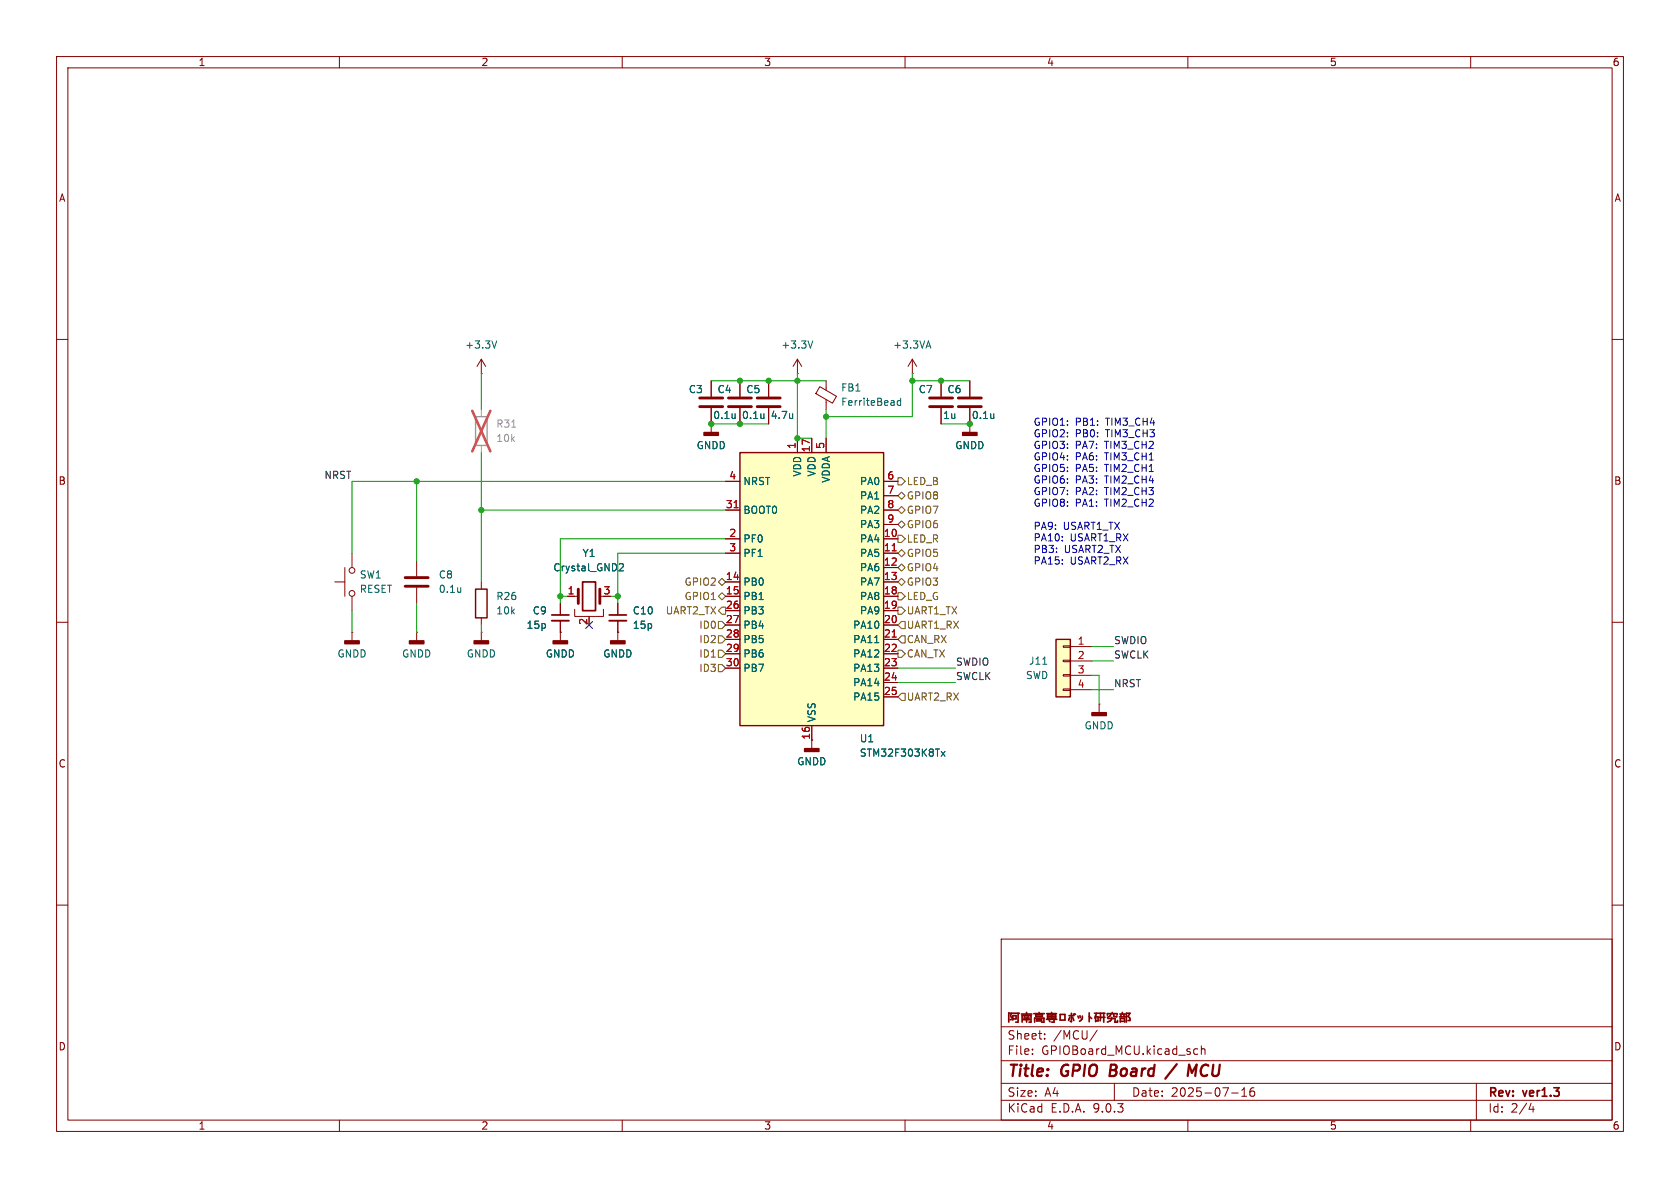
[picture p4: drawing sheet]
<svg xmlns="http://www.w3.org/2000/svg" width="297mm" height="210mm" viewBox="0 0 297 210" stroke-linecap="round" stroke-linejoin="round" font-family="sans-serif">
<g fill="none" stroke="#840000" stroke-width=".18">
<path d="M10 10h277v190h-277zM12 12h273v186h-273zM60 10v2M110 10v2M160 10v2M210 10v2M260 10v2M10 60h2M125.7 67.3v2.8M125.7 72.1v2.8M130.8 67.3v2.8M130.8 72.1v2.8"/>
<path d="M141 66h.1M141 63.5l-.8 1.3M141 63.5l.7 1.3M141 63.5v2.5M144.9 68.4l3 1.7-.7 1.2-3-1.7zM146 67.3v1.7M146 70.6v1.8M161.3 66h.1M161.3 63.5l-.8 1.3M161.3 63.5l.8 1.3M161.3 63.5v2.5M166.4 67.3v2.8"/>
<path d="M166.4 72.1v2.8M171.4 74.9h.1M171.4 67.3v2.8M171.4 72.1v4.4M285 60h2M62.2 97.8v2.5M73.7 99.1v2.8M10 110h2M59.2 102.9h1.8M61 100.3v5.1M62.2 105.4v2.6M73.7 111.8h.1"/>
<path d="M73.7 103.9v2.8M73.7 111.8v1.5M85.1 111.8h.1M85.1 102.9v1.2M85.1 109.2v1.3M85.1 111.8v1.5M99.1 111.8h.1M99.1 106.7v2M99.1 109.7v3.6M100.3 105.4h1.9M101.6 107.7v1.3h5.1v-1.3M104.1 109v.2"/>
<path d="M106 105.4h.7M109.2 111.8h.1M109.2 106.7v2M109.2 109.7v3.6M285 110h2M194.3 124.5h.1M194.3 124.5v1.5M10 160h2M177 166h108v32h-108zM285 160h2M60 198v2M110 198v2"/>
<path d="M160 198v2M177 194.5h108M177 191.5h108M177 187.5h108M177 181.5h108M182.5 186.3v.1M182.5 185.5v.1M184.7 183.6v.1M184.7 182.8v.1M194 182.1l-1.3 2M197 191.5v3M210 198v2"/>
<path d="M211.2 186.3h.5M211.2 185.5h.5M212.4 185.5l.2-.1 .4 .1v.9M212.4 184.9v1.5M217.7 193.2h1.2M219.5 193.8h.9M219.5 192.7l.5-.4v1.5M221.7 192.3a.59 .59 0 0 0-.7 .6v.6l.1 .2 .4 .1 .2-.1 .1-.5-.1-.3h-.5l-.2 .3M260 198v2M261 191.5v6.5M270.7 195l-.4 1.1h.9M271 195.6v1"/>
<circle cx="62.2" cy="104.9" r=".51"/>
<circle cx="62.2" cy="100.8" r=".51"/>
</g>
<path d="M196.4 188.2l-.2 2h.7M208 188.1l-2 2.6M210.2 188.2l.5 1.4 .9-1.4-.3 2" fill="none" stroke="#840000" stroke-width=".4"/>
<g fill="none" stroke="#840000" stroke-width=".3">
<path d="M97.5 108.7h3.1M103 102.9h2.3v5.1h-2.3zM107.7 108.7h3M178.3 179v1.7M178.3 179.1h.5l-.2 .4M178.7 179.6l.1 .4M179 179.1h1.2M180 179.1v1.6h-.4M180.6 179.3h1.8M181 180h1M181.1 179.7l.1 .1M181.5 179v.5"/>
<path d="M181.5 180v.7M181.8 179.7l-.1 .3M182.8 179.2h1.8M183.1 179.4h1.2v.3h-1.2zM183.7 179v.2M185.1 179.2h1.7M185.2 179.4h1.4v.6h-1.4zM185.2 179.7h1.4M185.9 179v1M186.3 180v.7h-.4M187.4 179.3h.9v1h-.9zM189 179.5h.8"/>
<path d="M189.1 179.8l-.2 .6M189.4 179.1v1.5l-.2-.1M189.6 179.8l.2 .6M189.8 179.3l.1 .1M190 179.2l.1 .1M190.6 179.6l.1 .4M190.9 179.5l.1 .4M191.3 179.6a.77 .77 0 0 1-.5 .9M192.6 179.7l.4 .3M192.6 179v1.6M193.5 179.1h.7M193.6 179.8h.5v.7h-.4"/>
<path d="M193.7 179.5v1.1M193.8 179.1l-.2 .9M194.3 179.8h1M194.3 179.1h1M194.6 179.1l-.1 1.4M195.1 179.1v1.6M196.4 179.2l-.3 .5-.3 .1M196.6 179.8l-.1 .5-.7 .4M196.6 179v.2M196.9 179.2v.5l.5 .1v-.2M197.5 179.4v-.2h-1.7v.3M197.9 179.8h1.1"/>
<path d="M198 179.3h.9M198.1 179.4l.1 .2M198.4 179v.3M198.8 179.3l-.2 .4M178.6 180.3h.2M179.1 180.1h.5v-.6h-.5v.8M180.7 180.7v-1.2h1.6v1.2h-.4M180.9 180.3h1.2M182.9 180.7v-.7h1.7v.7h-.5M183.3 180.2h.8v.3h-.8zM185 180.2h1.8M185.5 180.4l.1 .2"/>
<path d="M195.8 180h1.3v.7M197.6 180.4v.3h-.5M198.1 180.7v-.7h.7v.7M198.1 180.5h.7M199.4 180.4h.4l-.1-.5-.3-.2 .4-.6h-.7v1.6"/>
</g>
<path d="M123.7 70.4h4.1M123.7 71.9h4.1M128.8 70.4h4M128.8 71.9h4M164.3 70.4h4.1M164.3 71.9h4.1M169.4 70.4h4.1M169.4 71.9h4.1M71.6 102.1h4.1M71.6 103.6h4.1M102.2 104.1v2.6M106 104.1v2.6" fill="none" stroke="#840000" stroke-width=".51"/>
<g fill="#840000" stroke="#840000" stroke-width=".25">
<path d="M72.4 113.3h2.5v.5h-2.5z"/>
<path d="M97.8 113.3h2.5v.5h-2.5z"/>
<path d="M107.9 113.3h2.6v.5h-2.6z"/>
<path d="M83.8 113.3h2.6v.5h-2.6z"/>
<path d="M170.2 76.5h2.5v.5h-2.5z"/>
<path d="M193 126h2.6v.5h-2.6z"/>
</g>
<g fill="none" stroke="#006464" stroke-width=".18">
<path d="M130 73.1v.9M130 73.9h-.1M135 73.1v.9M135 73.9h.1M143.7 60.3l-.4 1.2M159.2 70.4v1.3M159.2 70.9l-.3-.1-.3 .3 .1 .5h.5M163.8 61.2h.6M164.1 60.3l.5 1.2M175.7 73.1v.9M175.7 73.9h-.1M109.6 99.7l.4-.1 .2 .4-.8 .9h.8"/>
<path d="M81.5 103.9v.8M81.5 104.6l-.1 .1"/>
</g>
<path d="M97.5 109.7h3.1M107.7 109.7h3" fill="none" stroke="#840000" stroke-width=".33"/>
<path d="M84.1 104.1h2v5.1h-2z" fill="none" stroke="#840000" stroke-width=".25"/>
<path d="M186.7 113h2.5v10.2h-2.5z" fill="#ffffc2"/>
<path d="M186.7 113h2.5v10.2h-2.5z" fill="none" stroke="#840000" stroke-width=".25"/>
<path d="M135.9 67.3v2.8M135.9 72.1v2.8M188 114.2h1.2v.2h-1.2zM188 116.7h1.2v.3h-1.2zM188 119.3h1.2v.2h-1.2zM189.2 114.3h3.8M189.2 116.8h3.8M189.2 119.4h3.8M143.5 130.8v1.5M188 121.8h1.2v.2h-1.2zM189.2 121.9h3.8" fill="none" stroke="#840000" stroke-width=".18"/>
<path d="M140.1 73.1v.9M140.1 73.9h.1M184.3 117.4h.8" fill="none" stroke="#006464" stroke-width=".18"/>
<path d="M133.9 70.4h4M133.9 71.9h4" fill="none" stroke="#840000" stroke-width=".51"/>
<path d="M142.2 132.3h2.6v.5h-2.6z" fill="#840000" stroke="#840000" stroke-width=".25"/>
<path d="M130.8 80h25.4v48.3h-25.4z" fill="#ffffc2"/>
<path d="M130.8 80h25.4v48.3h-25.4z" fill="none" stroke="#840000" stroke-width=".25"/>
<g fill="none" stroke="#840000" stroke-width=".18">
<path d="M85.1 66h.1M85.1 63.5l-.8 1.3M85.1 63.5l.8 1.3M85.1 63.5v2.5M125.7 74.9h.1M125.7 67.3v2.8M125.7 72.1v4.4M130.8 67.3v2.8M130.8 72.1v2.8M135.9 67.3v2.8M135.9 72.1v2.8M141 77.5v2.5"/>
<path d="M143.5 77.5v2.5M146 77.5v2.5M166.4 67.3v2.8M166.4 72.1v2.8M171.4 74.9h.1M171.4 67.3v2.8M171.4 72.1v2.8M128.3 85.1h2.5M128.3 90.2h2.5M128.3 95.3h2.5M128.3 97.8h2.5M156.2 85.1h2.5"/>
<path d="M156.2 90.2h2.5M156.2 95.3h2.5M156.2 97.8h2.5M156.2 87.6h2.5M156.2 92.7h2.5M62.2 111.8h.1M62.2 111.8v1.5M99.1 111.8h.1M99.1 106.7v2M99.1 109.7v2.1M100.3 105.4h1.3M109.2 111.8h.1"/>
<path d="M109.2 106.7v2M109.2 109.7v2.1M128.3 102.9h2.5M128.3 105.4h2.5M128.3 108h2.5M128.3 110.5h2.5M128.3 113h2.5M128.3 115.6h2.5M128.3 118.1h2.5M156.2 102.9h2.5M156.2 105.4h2.5M156.2 108h2.5"/>
<path d="M156.2 110.5h2.5M156.2 113h2.5M156.2 115.6h2.5M156.2 118.1h2.5M156.2 100.3h2.5M143.5 128.3v2.5M156.2 120.7h2.5M156.2 123.2h2.5"/>
</g>
<path d="M129.8 89.8h.7M157.7 97.4h.7M157.7 112.6h.7" fill="none" stroke="#a90000" stroke-width=".18"/>
<g fill="none" stroke="#006464" stroke-width=".18">
<path d="M87.8 60.3l-.4 1.2M130 73.1v.9M130 73.9h-.1M135 73.1v.9M135 73.9h.1M140.1 73.1v.9M140.1 73.9h.1M175.7 73.1v.9M175.7 73.9h-.1M109.6 99.7l.4-.1 .2 .4-.8 .9h.8M154.6 113.6h.8M166.4 132.8l.7 .9"/>
<path d="M167.1 132.8l-.7 .9"/>
</g>
<g fill="#840000" stroke="#840000" stroke-width=".25">
<path d="M124.5 76.5h2.5v.5h-2.5z"/>
<path d="M61 113.3h2.5v.5h-2.5z"/>
</g>
<path d="M84.1 73.7h2v5h-2z" fill="none" stroke="#a1a1a1" stroke-width=".25"/>
<path d="M85.1 72.4v1.3M85.1 78.7v1.3" fill="none" stroke="#a1a1a1" stroke-width=".18"/>
<path d="M90.5 75.5h.7" fill="none" stroke="#989898" stroke-width=".18"/>
<path d="M83.5 72.6l3.2 7.2M86.7 72.6l-3.2 7.2" fill="none" stroke="#e65255" stroke-width=".46"/>
<g fill="none" stroke="#725600" stroke-width=".18">
<path d="M158.7 97.8l.7-.6 .6 .6-.6 .6zM158.7 92.7l.7-.6 .6 .6-.6 .6zM158.7 84.5h.7l.6 .6-.6 .6h-.7zM158.7 90.2l.7-.7 .6 .7-.6 .6zM158.7 94.6h.7l.6 .7-.6 .6h-.7zM159.4 87l.6 .6-.6 .7-.7-.7zM127 105.4l.6-.6 .7 .6-.7 .6zM127 114.9h.6l.7 .7-.7 .6h-.6zM127 117.5h.6l.7 .6-.7 .6h-.6zM127 109.9h.6l.7 .6-.7 .6h-.6zM127 112.4h.6l.7 .6-.7 .7h-.6zM127 102.9l.6-.7 .7 .7-.7 .6z"/>
<path d="M127.6 107.3h.7v1.3h-.7l-.6-.6zM158.7 104.8h.7l.6 .6-.6 .6h-.7zM158.7 107.3h.7l.6 .7-.6 .6h-.7zM158.7 100.3l.7-.6 .6 .6-.6 .7zM158.7 102.9l.7-.7 .6 .7-.6 .6zM158.7 114.9h.7l.6 .7-.6 .6h-.7zM159.4 109.9h.6v1.2h-.6l-.7-.6zM159.4 112.4h.6v1.3h-.6l-.7-.7zM159.4 122.6h.6v1.2h-.6l-.7-.6z"/>
</g>
<g fill="none" stroke="#009600" stroke-width=".18">
<path d="M85.1 66v6.4M125.7 74.9h10.2M125.7 67.3h20.3M141 66v11.5h2.5M146 72.4v5.1M161.3 66v7.7h-15.3M161.3 67.3h10.1M166.4 74.9h5M73.7 85.1v14M85.1 90.2h43.2M85.1 80v22.9M128.3 97.8h-19.1v8.9"/>
<path d="M128.3 95.3h-29.2v11.4M128.3 85.1h-66.1v12.7M62.2 108v3.8M73.7 106.7v5.1M85.1 110.5v1.3M99.1 105.4h1.2M107.9 105.4h1.3M158.7 118.1h10.2M193 116.8h3.8M193 119.4h1.3v5.1M193 114.3h3.8M158.7 120.7h10.2"/>
<path d="M193 121.9h3.8"/>
</g>
<path d="M103.5 109.9l1.2 1.2M104.7 109.9l-1.2 1.2" fill="none" stroke="#000084" stroke-width=".18"/>
<g fill="#009600" stroke="#009600" stroke-width=".18">
<circle cx="146" cy="73.7" r=".46"/>
<circle cx="161.3" cy="67.3" r=".46"/>
<circle cx="130.8" cy="67.3" r=".46"/>
<circle cx="135.9" cy="67.3" r=".46"/>
<circle cx="166.4" cy="67.3" r=".46"/>
<circle cx="141" cy="67.3" r=".46"/>
<circle cx="141" cy="77.5" r=".46"/>
<circle cx="125.7" cy="74.9" r=".46"/>
<circle cx="130.8" cy="74.9" r=".46"/>
<circle cx="109.2" cy="105.4" r=".46"/>
<circle cx="99.1" cy="105.4" r=".46"/>
<circle cx="171.4" cy="74.9" r=".46"/>
<circle cx="73.7" cy="85.1" r=".46"/>
<circle cx="85.1" cy="90.2" r=".46"/>
</g>
<g font-size="2.8" fill="#840000">
<text x="178" y="190.9">Title:</text>
<text x="187.7" y="190.9">GPIO</text>
<text x="197" y="190.9">Board</text>
<text x="208" y="190.9">/</text>
<text x="212.4" y="190.9">MCU</text>
</g>
<g font-size="2.1" fill="#840000">
<text x="178" y="184">Sheet:</text>
<text x="186.2" y="184">/MCU/</text>
<text x="178" y="186.7">File:</text>
<text x="184.1" y="186.7">GPIOBoard_MCU.kicad_sch</text>
<text x="178" y="196.9">KiCad</text>
<text x="178" y="194.1">Size:</text>
<text x="184.7" y="194.1">A4</text>
<text x="185.7" y="196.9">E.D.A.</text>
<text x="193.3" y="196.9">9.0.3</text>
<text x="200" y="194.1">Date:</text>
<text x="207" y="194.1">2025-07-16</text>
<text x="263" y="194.3">Rev:</text>
<text x="263" y="196.9">Id:</text>
<text x="267.1" y="196.9">2/4</text>
<text x="269.4" y="194.3">ver1.3</text>
</g>
<g font-size="1.8" fill="#840000">
<text x="35" y="11.9">1</text>
<text x="85" y="11.9">2</text>
<text x="135" y="11.9">3</text>
<text x="185" y="11.9">4</text>
<text x="235" y="11.9">5</text>
<text x="285" y="11.9">6</text>
<text x="10.3" y="35.9">A</text>
<text x="285.3" y="35.9">A</text>
<text x="10.3" y="85.9">B</text>
<text x="285.3" y="85.9">B</text>
<text x="10.3" y="135.9">C</text>
<text x="285.3" y="135.9">C</text>
<text x="10.3" y="185.9">D</text>
<text x="285.3" y="185.9">D</text>
<text x="35" y="199.9">1</text>
<text x="85" y="199.9">2</text>
<text x="135" y="199.9">3</text>
<text x="185" y="199.9">4</text>
<text x="235" y="199.9">5</text>
<text x="285" y="199.9">6</text>
</g>
<g font-size="1.8" fill="#006464">
<text x="82.1" y="61.8">+3.3V</text>
<text x="138" y="61.8">+3.3V</text>
<text x="157.8" y="61.8">+3.3VA</text>
<text x="121.7" y="69.7">C3</text>
<text x="126.8" y="69.7">C4</text>
<text x="131.8" y="69.7">C5</text>
<text x="148.6" y="69.4">FB1</text>
<text x="148.6" y="71.9">FerriteBead</text>
<text x="162.3" y="69.7">C7</text>
<text x="167.4" y="69.7">C6</text>
<text x="126" y="74.3">0.1u</text>
<text x="131.1" y="74.3">0.1u</text>
<text x="136.2" y="74.3">4.7u</text>
<text x="166.6" y="74.3">1u</text>
<text x="171.7" y="74.3">0.1u</text>
<text x="123.1" y="79.6">GNDD</text>
<text x="168.8" y="79.6">GNDD</text>
<text x="131.3" y="86">NRST</text>
<text x="141.8" y="84.3" transform="rotate(-90 141.8 84.3)">VDD</text>
<text x="144.4" y="84.3" transform="rotate(-90 144.4 84.3)">VDD</text>
<text x="146.9" y="85.4" transform="rotate(-90 146.9 85.4)">VDDA</text>
<text x="151.9" y="86">PA0</text>
<text x="151.9" y="88.5">PA1</text>
<text x="131.3" y="91">BOOT0</text>
<text x="151.9" y="91">PA2</text>
<text x="151.9" y="93.6">PA3</text>
<text x="97.7" y="101.2">Crystal_GND2</text>
<text x="102.9" y="98.7">Y1</text>
<text x="131.3" y="96.1">PF0</text>
<text x="131.3" y="98.7">PF1</text>
<text x="151.9" y="96.1">PA4</text>
<text x="151.9" y="98.7">PA5</text>
<text x="151.9" y="101.2">PA6</text>
<text x="63.5" y="105">RESET</text>
<text x="63.5" y="102.5">SW1</text>
<text x="77.5" y="102.5">C8</text>
<text x="77.5" y="105">0.1u</text>
<text x="87.6" y="106.3">R26</text>
<text x="131.3" y="103.7">PB0</text>
<text x="131.3" y="106.3">PB1</text>
<text x="151.9" y="103.7">PA7</text>
<text x="151.9" y="106.3">PA8</text>
<text x="87.6" y="108.8">10k</text>
<text x="93" y="111.4">15p</text>
<text x="94.1" y="108.8">C9</text>
<text x="111.8" y="108.8">C10</text>
<text x="111.8" y="111.4">15p</text>
<text x="131.3" y="108.8">PB3</text>
<text x="131.3" y="111.4">PB4</text>
<text x="131.3" y="113.9">PB5</text>
<text x="150.7" y="111.4">PA10</text>
<text x="150.7" y="113.9">PA11</text>
<text x="151.9" y="108.8">PA9</text>
<text x="59.6" y="116.4">GNDD</text>
<text x="71" y="116.4">GNDD</text>
<text x="82.4" y="116.4">GNDD</text>
<text x="96.4" y="116.4">GNDD</text>
<text x="106.5" y="116.4">GNDD</text>
<text x="131.3" y="116.4">PB6</text>
<text x="131.3" y="119">PB7</text>
<text x="150.7" y="116.4">PA12</text>
<text x="150.7" y="119">PA13</text>
<text x="181.8" y="117.7">J11</text>
<text x="150.7" y="121.5">PA14</text>
<text x="150.7" y="124.1">PA15</text>
<text x="181.3" y="120.2">SWD</text>
<text x="144.4" y="127.8" transform="rotate(-90 144.4 127.8)">VSS</text>
<text x="151.9" y="131.4">U1</text>
<text x="191.6" y="129.1">GNDD</text>
<text x="140.8" y="135.5">GNDD</text>
<text x="151.9" y="134">STM32F303K8Tx</text>
</g>
<g font-size="1.8" fill="#989898">
<text x="87.6" y="75.8">R31</text>
<text x="87.6" y="78.3">10k</text>
</g>
<g font-size="1.8" fill="#0000c2">
<text x="182.6" y="75.5">GPIO1:</text>
<text x="182.6" y="77.5">GPIO2:</text>
<text x="190.1" y="75.5">PB1:</text>
<text x="190.1" y="77.5">PB0:</text>
<text x="195.6" y="75.5">TIM3_CH4</text>
<text x="195.6" y="77.5">TIM3_CH3</text>
<text x="182.6" y="79.6">GPIO3:</text>
<text x="182.6" y="81.6">GPIO4:</text>
<text x="182.6" y="83.6">GPIO5:</text>
<text x="190.1" y="79.6">PA7:</text>
<text x="190.1" y="81.6">PA6:</text>
<text x="190.1" y="83.6">PA5:</text>
<text x="195.4" y="79.6">TIM3_CH2</text>
<text x="195.4" y="81.6">TIM3_CH1</text>
<text x="195.4" y="83.6">TIM2_CH1</text>
<text x="182.6" y="85.7">GPIO6:</text>
<text x="182.6" y="87.7">GPIO7:</text>
<text x="182.6" y="89.8">GPIO8:</text>
<text x="190.1" y="85.7">PA3:</text>
<text x="190.1" y="87.7">PA2:</text>
<text x="190.1" y="89.8">PA1:</text>
<text x="195.4" y="85.7">TIM2_CH4</text>
<text x="195.4" y="87.7">TIM2_CH3</text>
<text x="195.4" y="89.8">TIM2_CH2</text>
<text x="182.6" y="93.9">PA9:</text>
<text x="182.6" y="95.9">PA10:</text>
<text x="188" y="93.9">USART1_TX</text>
<text x="189.2" y="95.9">USART1_RX</text>
<text x="182.6" y="98">PB3:</text>
<text x="182.6" y="100">PA15:</text>
<text x="188.2" y="98">USART2_TX</text>
<text x="189.2" y="100">USART2_RX</text>
</g>
<g font-size="1.8" fill="#a90000">
<text x="140.7" y="79.4" transform="rotate(-90 140.7 79.4)">1</text>
<text x="143.3" y="80.1" transform="rotate(-90 143.3 80.1)">17</text>
<text x="145.8" y="79.4" transform="rotate(-90 145.8 79.4)">5</text>
<text x="128.2" y="89.9">31</text>
<text x="128.8" y="84.8">4</text>
<text x="156.8" y="84.8">6</text>
<text x="156.8" y="87.4">7</text>
<text x="156.8" y="89.9">8</text>
<text x="128.8" y="95">2</text>
<text x="156.2" y="95">10</text>
<text x="156.8" y="92.5">9</text>
<text x="128.8" y="97.5">3</text>
<text x="156.2" y="97.5">11</text>
<text x="156.2" y="100.1">12</text>
<text x="100.3" y="105.2">1</text>
<text x="106.6" y="105.2">3</text>
<text x="128.2" y="102.6">14</text>
<text x="128.2" y="105.2">15</text>
<text x="128.2" y="107.7">26</text>
<text x="156.2" y="102.6">13</text>
<text x="156.2" y="105.2">18</text>
<text x="156.2" y="107.7">19</text>
<text x="103.9" y="110.6" transform="rotate(-90 103.9 110.6)">2</text>
<text x="128.2" y="110.2">27</text>
<text x="128.2" y="112.8">28</text>
<text x="156.2" y="110.2">20</text>
<text x="156.2" y="112.8">21</text>
<text x="128.2" y="115.3">29</text>
<text x="128.2" y="117.9">30</text>
<text x="156.2" y="115.3">22</text>
<text x="156.2" y="117.9">23</text>
<text x="190.4" y="114">1</text>
<text x="190.4" y="116.6">2</text>
<text x="190.4" y="119.1">3</text>
<text x="156.2" y="120.4">24</text>
<text x="156.2" y="122.9">25</text>
<text x="190.4" y="121.7">4</text>
<text x="143.3" y="130.9" transform="rotate(-90 143.3 130.9)">16</text>
</g>
<g font-size="1.8" fill="#0f0f0f">
<text x="57.2" y="84.7">NRST</text>
<text x="196.8" y="114">SWDIO</text>
<text x="168.9" y="117.8">SWDIO</text>
<text x="196.8" y="116.5">SWCLK</text>
<text x="168.9" y="120.3">SWCLK</text>
<text x="196.8" y="121.6">NRST</text>
</g>
<g font-size="1.8" fill="#725600">
<text x="160.2" y="88.5">GPIO8</text>
<text x="160.2" y="86">LED_B</text>
<text x="160.2" y="93.6">GPIO6</text>
<text x="160.2" y="91">GPIO7</text>
<text x="160.2" y="101.2">GPIO4</text>
<text x="160.2" y="98.7">GPIO5</text>
<text x="160.2" y="96.1">LED_R</text>
<text x="120.9" y="106.3">GPIO1</text>
<text x="120.9" y="103.7">GPIO2</text>
<text x="160.2" y="106.3">LED_G</text>
<text x="160.2" y="103.7">GPIO3</text>
<text x="117.6" y="108.8">UART2_TX</text>
<text x="123.5" y="111.4">ID0</text>
<text x="123.5" y="113.9">ID2</text>
<text x="160.2" y="111.4">UART1_RX</text>
<text x="160.2" y="108.8">UART1_TX</text>
<text x="160.2" y="113.9">CAN_RX</text>
<text x="123.5" y="116.4">ID1</text>
<text x="123.5" y="119">ID3</text>
<text x="160.2" y="116.4">CAN_TX</text>
<text x="160.2" y="124.1">UART2_RX</text>
</g>
</svg>
